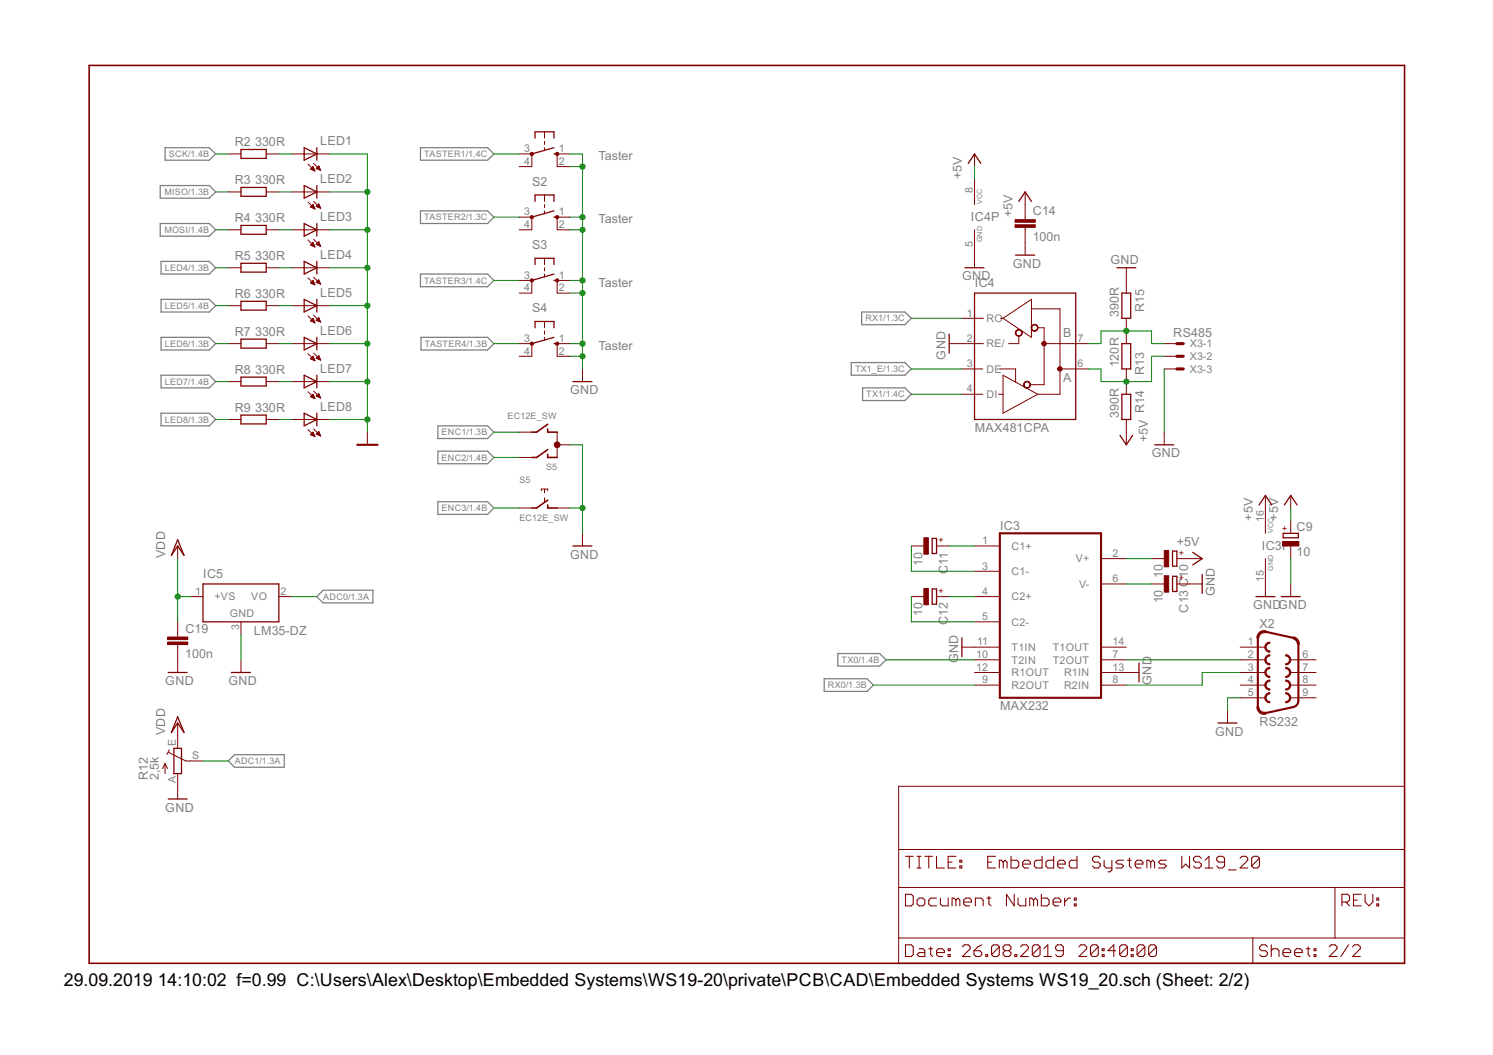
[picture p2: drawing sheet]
<svg xmlns="http://www.w3.org/2000/svg" width="297mm" height="210mm" viewBox="0 0 297 210" stroke-linecap="round" stroke-linejoin="round" font-family="sans-serif">
<g fill="none" stroke="#808080" stroke-width=".25">
<path d="M31.9 36.9h9.7l1.3 1.3-1.3 1.2h-9.7zM32.9 29.4h8.7l1.3 1.2-1.3 1.3h-8.7zM83.7 29.4h13.3l1.3 1.2-1.3 1.3h-13.3zM31.9 44.5h9.7l1.3 1.2-1.3 1.3h-9.7zM32 59.6h9.6l1.3 1.2-1.3 1.3h-9.6zM32 52h9.6l1.3 1.3-1.3 1.2h-9.6zM83.7 42h13.3l1.3 1.2-1.3 1.3h-13.3zM83.7 54.5h13.3l1.3 1.3-1.3 1.2h-13.3zM32 67.1h9.6l1.3 1.3-1.3 1.2h-9.6zM32 74.7h9.6l1.3 1.2-1.3 1.3h-9.6zM83.8 67.1h13.2l1.3 1.3-1.3 1.2h-13.2zM169.4 72.1h10.6l1.3 1.3-1.3 1.3h-10.6z"/>
<path d="M171.4 62.1h8.6l1.3 1.2-1.3 1.3h-8.6zM171.6 77.2h8.4l1.3 1.2-1.3 1.3h-8.4zM32 82.2h9.6l1.3 1.3-1.3 1.2h-9.6zM87.1 84.7h9.9l1.3 1.3-1.3 1.2h-9.9zM87.1 89.8h9.9l1.3 1.2-1.3 1.3h-9.9zM87.1 99.8h9.9l1.3 1.3-1.3 1.2h-9.9zM64.3 117.4h9.9v2.6h-9.9l-1.3-1.3zM164 135h8.5l1.3 1.3-1.3 1.3h-8.5zM166.7 130h8.3l1.3 1.3-1.3 1.2h-8.3zM45.4 151.4l1.3-1.2h9.9v2.5h-9.9z"/>
</g>
<path d="M17.7 13h261.7v178.7h-261.7zM109 89.5l-2.2 1.5h-1M109 90.4v.6h1.8M109 85.3v.7h1.8M109 84.4l-2.2 1.6h-1M109 99.5l-2.2 1.6h-1M109 100.5v.6h1.8" fill="none" stroke="#800000" stroke-width=".32"/>
<g fill="none" stroke="#800000" stroke-width=".2">
<path d="M45.4 30.6h2.5M45.4 38.2h2.5M53 30.6h2.5M53 38.2h2.5M58 30.6h7.6M58 38.2h7.6M61.3 32.6l1.4 1.4M61.8 33.6h.7M61.9 33.7h.6M62 33.4h.4M62.1 33.3h.3M62.1 33.8h.5"/>
<path d="M62.2 33.2h.1M62.3 33.1l.4 .9-.9-.3zM62.4 32.5l1.4 1.4M62.4 33.9h.2M63 33.4h.6M63 33.6h.6M63.1 33.3h.4M63.2 33.2h.3M63.3 33.7h.4M63.3 33.1h.1M63.4 33l.4 .9-.9-.4zM63.6 33.8h.2"/>
<path d="M103.3 30.6h2.5v2.5h-2.5M108.3 26.2v1.3M108.3 28.1v.6M108.3 29.4v.6M108.3 38.8v1.3M113.4 30.6h-2.6v2.5h2.6M193.9 30.6v2.5M193.9 35.7v5M204 38.2v5.5M45.4 45.7h2.5M45.4 53.3h2.5M53 45.7h2.5"/>
<path d="M53 53.3h2.5M58 45.7h7.6M58 53.3h7.6M61.3 40.2l1.4 1.4M61.3 47.7l1.4 1.4M61.3 55.3l1.4 1.4M61.8 41.2h.7M61.8 56.3l.5-.5 .4 .9zM61.8 48.7h.7M61.8 56.2h.7M61.9 41.1h.5M61.9 56.3h.6"/>
<path d="M61.9 48.6h.5M62 56.1h.4M62 48.8h.5M62 41h.4M62 48.5h.4M62.1 41.3h.4M62.1 56h.3M62.1 40.9h.2M62.2 48.3h.1M62.2 56.5h.4M62.2 55.9h.1M62.3 40.7h.1"/>
<path d="M62.3 49h.3M62.3 40.7l.4 .9-.9-.4zM62.3 48.2l.4 .9-.9-.4zM62.3 41.4h.3M62.4 40.1l1.4 1.3M62.4 47.6l1.4 1.4M62.4 55.2l1.4 1.3M62.4 56.6h.2M62.5 49.1h.1M62.6 41.6h.1M62.9 41.1l.9 .3M62.9 56.2l.5-.5 .4 .8z"/>
<path d="M62.9 41.1h.7M62.9 48.6h.7M63 56.1h.6M63 41h.6M63 56.2h.6M63.1 48.5h.5M63.1 56h.4M63.1 48.7h.6M63.1 40.9h.4M63.2 48.3h.3M63.2 55.9h.3M63.2 41.2h.5"/>
<path d="M63.2 40.7h.3M63.3 48.2h.2M63.3 56.3h.4M63.3 55.8h.1M63.4 40.6h.1M63.4 40.6l-.5 .5M63.4 40.6l.4 .8M63.4 48.8h.3M63.4 48.1l-.5 .5 .9 .4M63.4 48.1l.4 .9M63.4 48.1h.1M63.5 41.3h.2"/>
<path d="M63.6 56.5h.2M63.7 49h.1M63.8 41.4h.1M103.3 43.2h2.5v2.5h-2.5M103.3 55.8h2.5v2.5h-2.5M108.3 40.7v.6M108.3 42v.6M108.3 51.4v1.2M108.3 53.3v.6M108.3 54.5v.7M113.4 43.2h-2.6v2.5h2.6M113.4 55.8h-2.6v2.5h2.6"/>
<path d="M193.9 45.7v7.6M204 45.2v5.6M224.1 53.3v5M45.4 60.8h2.5M45.4 68.4h2.5M45.4 75.9h2.5M53 60.8h2.5M53 68.4h2.5M53 75.9h2.5M58 60.8h7.6M58 68.4h7.6M58 75.9h7.6"/>
<path d="M61.3 62.8l1.4 1.4M61.3 70.4l1.4 1.4M61.3 77.9l1.4 1.4M61.8 78.9l.5-.5 .4 .9zM61.8 63.9h.7M61.8 71.4h.7M61.8 78.9h.7M61.9 63.7h.5M61.9 71.2h.5M61.9 79h.6M62 78.8h.4M62 63.6h.4"/>
<path d="M62 71.5h.5M62 71.1h.4M62.1 64h.4M62.1 78.6h.3M62.1 63.5h.3M62.2 71h.1M62.2 79.1h.4M62.2 78.5h.1M62.2 63.4h.1M62.3 63.3l.4 .9-.9-.4zM62.3 70.9l-.5 .5 .9 .4M62.3 70.9l.4 .9"/>
<path d="M62.3 71.6h.3M62.3 70.9h.1M62.4 64.1h.2M62.4 62.7l1.4 1.4M62.4 70.3l1.4 1.3M62.4 77.8l1.4 1.4M62.5 79.2h.1M62.5 71.7h.1M62.6 64.2h.1M62.9 78.8l.5-.5 .4 .9zM62.9 71.2h.7M62.9 63.7h.7"/>
<path d="M63 78.8h.6M63 63.6h.6M63 71.1h.6M63.1 78.9h.5M63.1 78.6h.4M63.1 63.5h.4M63.1 71.4h.6M63.2 71h.3M63.2 78.5h.3M63.2 63.9h.5M63.2 63.4h.3M63.3 70.9h.2"/>
<path d="M63.3 79h.4M63.3 78.4h.2M63.4 63.3h.1M63.4 70.8h.1M63.4 63.2l.4 .9-.9-.4zM63.4 71.5h.3M63.4 70.8l-.5 .5 .9 .3M63.4 70.8l.4 .8M63.5 64h.2M63.6 79.1h.2M63.7 71.6h.1M103.3 68.4h2.5v2.5h-2.5"/>
<path d="M108.3 64v1.2M108.3 65.8v.7M108.3 67.1v.6M113.4 68.4h-2.6v2.5h2.6M115.9 73.4v2.5M188.8 68.4h6.8M191.4 73.4h4.1M191.4 78.4h4.1M191.4 63.3h4.2M198.7 78.4h.9M198.9 73.4h3.2v2.7M199.1 63.3h.5"/>
<path d="M199.6 63.3l5.6-3.7v7.5zM199.6 74.7l6.9 3.7-6.9 3.8zM202.7 66.9v1.5h-2M205.2 61.4h5.7v17h-4.4M206.5 65.2h1.2v11.3h-2.7M207.7 68.4h8.8M210.9 73.4h5.6M224.1 63.3v5.1M224.1 73.4v5M231.6 68.4h2.5M231.6 70.9h2.5M231.6 73.4h2.5"/>
<path d="M45.4 83.5h2.5M53 83.5h2.5M58 83.5h7.6M61.3 85.5l1.4 1.4M61.8 86.5h.7M61.9 86.4h.5M62 86.3h.4M62.1 86.6h.4M62.1 86.1h.3M62.2 86h.1M62.3 86l-.5 .5 .9 .4M62.3 86l.4 .9"/>
<path d="M62.4 86.7h.2M62.4 85.3l1.4 1.4M62.9 86.4l.5-.5 .4 .8zM63 86.4h.6M63 86.3h.6M63.1 86.1h.4M63.2 86.5h.5M63.2 86h.3M63.4 85.9h.1M63.5 86.6h.2M73.1 86v2.5M103.3 86h2.5"/>
<path d="M103.3 91h2.5M107.7 97.6v-.3h1.3v.3M108.3 97.3v.8M108.3 99.1v.7M110.8 86v5M110.8 88.5h2.6M224.1 83.5v5M231.6 86v2.5M251.8 98.6v7.5M256.8 98.6v2.5M35.3 108.6v2.5M37.9 118.7h2.5"/>
<path d="M55.5 118.7h2.5M103.3 101.1h2.5M110.8 101.1h2.6M115.9 106.1v2.5M181.3 118.7h2.5M181.3 108.6h2.5M186.3 118.7h2.5M186.3 108.6h2.5M193.9 118.7h5M193.9 108.6h5M193.9 113.7h5M219.1 116.2h5"/>
<path d="M219.1 111.1h5M229.1 116.2h2.5M229.1 111.1h2.5M234.1 116.2h5.1M234.1 111.1h5.1M251.8 111.1v7.6M256.8 103.6v2.5M256.8 108.6v2.5M256.8 116.2v2.5M35.3 123.7v3M35.3 128.2v5.6M47.9 123.7v2.5"/>
<path d="M47.9 131.3v2.5M191.4 128.8h7.5M193.9 131.3h5M193.9 133.8h5M193.9 136.3h5M193.9 123.7h5M219.1 128.8h5M219.1 131.3h5M219.1 133.8h7.5M219.1 136.3h5M246.7 128.8h5.1M246.7 131.3h5.1"/>
<path d="M246.7 133.8h5.1M246.7 136.3h5.1M246.7 138.8h5.1M256.8 131.3h5M256.8 133.8h5M256.8 136.3h5M256.8 138.8h5M32.8 151.9v2M32.8 151.9l-.5 1M32.8 151.9l.5 1M33.5 149.7l3.5 1.7h3.4M33.7 149.2l-.5 .9"/>
<path d="M35.3 143.8v5.1M35.3 153.9v5.1M178.8 156.4h100.6v35.3h-100.6zM244.2 141.3v2.5M178.8 176.6h100.6M178.8 169h100.6M265.6 176.6v10M178.8 186.6h100.6M249.3 186.6v5.1"/>
</g>
<g fill="none" stroke="#800000" stroke-width=".21">
<path d="M180.1 177.9h1.2l.4 .4v1.6l-.4 .3h-1.2zM180.1 170.4h1.6M180.9 170.4v2.3M182.5 179.1l.4-.4h.7l.4 .4v.8l-.4 .3h-.7l-.4-.3zM182.5 170.4h.7M182.5 172.7h.7M182.9 170.4v2.3M184 170.4h1.5M184.8 170.4v2.3M186.3 170.4v2.3h1.6M186.3 178.7h-1.1l-.4 .4v.8l.4 .3h1.1M187.1 178.7v1.2l.4 .3h1.1v-1.5"/>
<path d="M188.6 171.5h.8M190.2 170.4h-1.6v2.3h1.6M190.2 179.1l-.4-.4h-.4v1.5M190.2 179.1l.4-.4 .4 .4v1.1M190.2 179.1v1.1M191 172.3h.3v.4h-.3zM191 171.2h.3v.3h-.3zM191.7 179.5h1.6v-.4l-.4-.4h-.8l-.4 .4v.8l.4 .3h.8M196.4 178.7h.7M196.5 171.5h.8M196.7 178.3v1.6l.4 .3M198.1 170.4h-1.6v2.3h1.6"/>
<path d="M199.6 171.5l-.4-.3h-.4v1.5M199.6 171.5v1.2M199.6 171.5l.4-.3 .4 .3v1.2M201.1 170.4v2.3h1.2l.4-.4v-.8l-.4-.3h-1.2M201.8 177.9v2.3l-1.6-2.3v2.3M202.5 178.7v1.2l.4 .3h1.2v-1.5M203.5 171.9h1.5v-.4l-.4-.3h-.8l-.3 .3v.8l.3 .4h.8M205.6 179.1l-.3-.4h-.4v1.5M205.6 179.1v1.1M205.6 179.1l.4-.4 .4 .4v1.1M207.2 177.9v2.3h1.1l.4-.3v-.8l-.4-.4h-1.1M207.3 170.4v2.3h-1.1l-.4-.4v-.8l.4-.3h1.1"/>
<path d="M209.5 179.5h1.6v-.4l-.4-.4h-.8l-.4 .4v.8l.4 .3h.8M209.6 170.4v2.3h-1.1l-.4-.4v-.8l.4-.3h1.1M210.4 171.9h1.5v-.4l-.3-.3h-.8l-.4 .3v.8l.4 .4h.8M211.8 178.7v1.5M213 178.7h-.4l-.8 .8M213.7 179.9h.4v.3h-.4zM213.7 178.7h.4v.4h-.4zM214.3 170.4v2.3h-1.2l-.4-.4v-.8l.4-.3h1.2M218.9 170.8l-.4-.4h-.8l-.3 .4v.4l.3 .3h.8l.4 .4v.4l-.4 .4h-.8l-.3-.4M219.7 171.2v1.1l.4 .4h1.1M221.2 171.2v1.9l-.4 .4h-.3M223.5 171.2h-1.1l-.4 .3 .4 .4h.8l.3 .4-.3 .4h-1.2"/>
<path d="M224.3 171.2h.8M224.7 170.8v1.5l.4 .4M225.8 171.9h1.6v-.4l-.4-.3h-.7l-.5 .3v.8l.5 .4h.7M228.9 171.5l-.3-.3h-.4v1.5M228.9 171.5v1.2M228.9 171.5l.4-.3 .4 .3v1.2M232 171.2h-1.1l-.4 .3 .4 .4h.7l.4 .4-.4 .4h-1.1M235.1 170.4v2.3l.8-.8 .8 .8v-2.3M239 170.8l-.4-.4h-.8l-.4 .4v.4l.4 .3h.8l.4 .4v.4l-.4 .4h-.8l-.4-.4M239.8 172.7h1.5M239.8 171.2l.7-.8v2.3M243.6 171.5h-1.1l-.4-.3v-.4l.4-.4h.7l.4 .4v1.5l-.4 .4h-.7l-.4-.4"/>
<path d="M244.4 173.1h1.5M246.7 170.8l.4-.4h.8l.3 .4v.4l-1.5 1.5h1.5M250.6 170.8l-.4-.4h-.8l-.4 .4v1.5M250.6 170.8v1.5l-.4 .4h-.8l-.4-.4M250.6 170.8l-1.6 1.5M267 179.5h1.1l.4-.4v-.8l-.4-.4h-1.1v2.3M267.7 179.5l.8 .7M269.3 179.1h.7M270.8 177.9h-1.5v2.3h1.5M271.6 177.9v1.6l.8 .7 .7-.7v-1.6M273.9 179.9h.4v.3h-.4zM273.9 178.7h.4v.4h-.4z"/>
<path d="M180.1 188h1.2l.4 .4v1.5l-.4 .4h-1.2zM182.9 188.8h.7l.4 .3v1.2h-1.1l-.4-.4 .4-.4h1.1M184.8 188.8h.7M185.2 188.4v1.5l.3 .4M186.3 189.5h1.6v-.4l-.4-.3h-.8l-.4 .3v.8l.4 .4h.8M188.6 189.9h.4v.4h-.4zM188.6 188.8h.4v.3h-.4zM191.5 188.4l.4-.4h.7l.4 .4v.4l-1.5 1.5h1.5M193.8 189.1h1.1l.4 .4v.4l-.4 .4h-.7l-.4-.4zM194.1 180.2v-1.5h1.1l.4 .4v1.1M195.3 188l-.7 .4-.8 .7M196.1 189.9h.4v.4h-.4z"/>
<path d="M198.8 188.4v1.5l-.4 .4h-.7l-.4-.4M198.8 188.4l-.4-.4h-.7l-.4 .4v1.5M198.8 188.4l-1.5 1.5M200 189.1l-.4 .4v.4l.4 .4h.7l.4-.4v-.4l-.4-.4M200 189.1l-.4-.3v-.4l.4-.4h.7l.4 .4v.4l-.4 .3M200 189.1h.7M201.9 189.9h.4v.4h-.4zM203.1 188.4l.4-.4h.7l.4 .4v.4l-1.5 1.5h1.5M206.9 188.4v1.5l-.4 .4h-.7l-.4-.4M206.9 188.4l-.4-.4h-.7l-.4 .4v1.5M206.9 188.4l-1.5 1.5M207.7 190.3h1.5"/>
<path d="M207.7 188.8l.8-.8v2.3M211.6 189.1h-1.2l-.4-.3v-.4l.4-.4h.8l.4 .4v1.5l-.4 .4h-.8l-.4-.4M214.7 188.4l.3-.4h.8l.4 .4v.4l-1.5 1.5h1.5M218.5 188.4v1.5l-.4 .4h-.8l-.3-.4M218.5 188.4l-.4-.4h-.8l-.3 .4v1.5M218.5 188.4l-1.5 1.5M219.3 189.9h.4v.4h-.4zM219.3 188.8h.4v.3h-.4zM222 189.1h-1.6l1.2-1.1v2.3M224.3 188.4v1.5l-.4 .4h-.8l-.3-.4M224.3 188.4l-.4-.4h-.8l-.3 .4v1.5M224.3 188.4l-1.5 1.5"/>
<path d="M225.1 189.9h.3v.4h-.3zM225.1 188.8h.3v.3h-.3zM227.8 188.4v1.5l-.4 .4h-.8l-.4-.4M227.8 188.4l-.4-.4h-.8l-.4 .4v1.5M227.8 188.4l-1.6 1.5M230.1 188.4v1.5l-.4 .4h-.8l-.4-.4M230.1 188.4l-.4-.4h-.8l-.4 .4v1.5M230.1 188.4l-1.6 1.5M252.2 188.4l-.4-.4h-.8l-.4 .4v.4l.4 .3h.8l.4 .4v.4l-.4 .4h-.8l-.4-.4M252.9 189.1l.4-.3h.8l.4 .3v1.2M252.9 188v2.3M255.2 189.5h1.6v-.4l-.4-.3h-.8l-.4 .3v.8l.4 .4h.8"/>
<path d="M257.6 189.5h1.5v-.4l-.4-.3h-.8l-.3 .3v.8l.3 .4h.8M259.9 188.8h.7M260.3 188.4v1.5l.3 .4M261.4 189.9h.4v.4h-.4zM261.4 188.8h.4v.3h-.4zM264.5 188.4l.3-.4h.8l.4 .4v.4l-1.5 1.5h1.5M268.3 188l-1.5 2.3M269.1 188.4l.4-.4h.7l.4 .4v.4l-1.5 1.5h1.5"/>
</g>
<path d="M71.1 88.5h4M198.9 106.1h20.2v32.7h-20.2zM250.3 126.9v13.8M251.8 125.7l5.5 1.2M258.3 128.1v11.3l-.1 .6-.4 .4-.5 .3-5.5 1.2" fill="none" stroke="#800000" stroke-width=".42"/>
<g fill="none" stroke="#800000" stroke-width=".25">
<path d="M47.9 29.7h5.1v1.8h-5.1zM47.9 37.3h5.1v1.8h-5.1zM60.5 29.4l2.5 1.2-2.5 1.3zM60.5 36.9l2.5 1.3-2.5 1.2zM63 29.4v2.5M63 36.9v2.5M106.4 27.5v-1.3h3.8v1.3M110.2 30.6h.6M110.2 29.4l-4.4 1.2M192.6 32.5l1.3-1.9 1.2 1.9M47.9 44.9h5.1v1.7h-5.1zM47.9 52.4h5.1v1.7h-5.1z"/>
<path d="M47.9 59.9h5.1v1.8h-5.1zM60.5 44.5l2.5 1.2-2.5 1.3zM60.5 52l2.5 1.3-2.5 1.2zM60.5 59.6l2.5 1.2-2.5 1.3zM63 44.5v2.5M63 52v2.5M63 59.6v2.5M106.4 40.1v-1.3h3.8v1.3M106.4 52.6v-1.2h3.8v1.2M110.2 43.2h.6M110.2 42l-4.4 1.2M110.2 55.8h.6"/>
<path d="M110.2 54.5l-4.4 1.3M192 53.3h3.8M193.9 58.3h20.1v25.2h-20.1zM202.1 50.8h3.7M202.7 40.1l1.3-1.9 1.2 1.9M222.2 53.3h3.8M223.2 58.3h1.8v5h-1.8zM47.9 67.5h5.1v1.8h-5.1zM47.9 75h5.1v1.8h-5.1zM60.5 67.1l2.5 1.3-2.5 1.2zM60.5 74.7l2.5 1.2-2.5 1.3zM63 67.1v2.5"/>
<path d="M63 74.7v2.5M106.4 65.2v-1.2h3.8v1.2M110.2 68.4h.6M110.2 67.1l-4.4 1.3M114 75.9h3.8M188.8 66.5v3.8M223.2 68.4h1.8v5h-1.8zM223.2 78.4h1.8v5.1h-1.8zM47.9 82.6h5.1v1.7h-5.1zM60.5 82.2l2.5 1.3-2.5 1.2zM63 82.2v2.5M222.8 86.6l1.3 1.9 1.2-1.9"/>
<path d="M229.7 88.5h3.8M35.3 107.4l1.3 3.1-1.3-1.9-1.2 1.9zM40.4 116.2h15.1v7.5h-15.1zM114 108.6h3.8M185.5 107.1h.8v3h-.8zM185.5 117.2h.8v3h-.8zM233.3 109.6h.8v3h-.8zM233.3 114.7h.8v3h-.8zM237.3 109.9l1.9 1.2-1.9 1.3M239.2 114.3v3.8M249.9 118.7h3.8M250.5 100.5l1.3-1.9 1.2 1.9"/>
<path d="M254.9 118.7h3.8M255.3 106.1h3v.9h-3zM255.5 100.5l1.3-1.9 1.3 1.9M33.5 133.8h3.7M46 133.8h3.8M191.4 126.9v3.7M226.6 131.9v3.8M33.5 159h3.7M34.6 148.9h1.5v5h-1.5zM35.3 142.6l1.3 3.2-1.3-2-1.2 2zM242.3 143.8h3.8"/>
</g>
<g fill="#800000" stroke="#800000" stroke-width=".2">
<path d="M33.3 127.7h4.1v.5h-4.1z"/>
<path d="M33.3 126.7h4.1v.6h-4.1z"/>
<path d="M231.6 109.5h.9v3.3h-.9z"/>
<path d="M183.8 107h.9v3.3h-.9z"/>
<path d="M183.8 117.1h.9v3.2h-.9z"/>
<path d="M231.6 114.6h.9v3.2h-.9z"/>
<path d="M255.2 107.7h3.2v.9h-3.2z"/>
<path d="M202 44.7h4v.5h-4z"/>
<path d="M202 43.7h4v.5h-4z"/>
</g>
<g fill="#800000" stroke="#800000" stroke-width=".2">
<path d="M252 130.5l.5-.2h.1v.2a.76 .76 0 0 0-.7 .8 .76 .76 0 0 0 .7 .7v.3a1.01 1.01 0 0 1-.9-.7 1.01 1.01 0 0 1 .3-1.1z" fill-rule="evenodd"/>
<path d="M255.8 130.3a1.02 1.02 0 0 1 1 1 1.02 1.02 0 0 1-1 1v-.3a.76 .76 0 0 0 .7-.7 .76 .76 0 0 0-.7-.8z" fill-rule="evenodd"/>
<path d="M252 128l.5-.2h.1v.2a.76 .76 0 0 0-.7 .8 .76 .76 0 0 0 .7 .7v.3a1.01 1.01 0 0 1-.9-.7 1.01 1.01 0 0 1 .3-1.1z" fill-rule="evenodd"/>
<path d="M255.8 135.3a1.01 1.01 0 0 1 1 1 1.01 1.01 0 0 1-1 1v-.2a.75 .75 0 0 0 .7-.8 .75 .75 0 0 0-.7-.7z" fill-rule="evenodd"/>
<path d="M252 133l.5-.2h.1v.2a.76 .76 0 0 0-.7 .8 .76 .76 0 0 0 .7 .8v.2a.99 .99 0 0 1-.9-.7 .99 .99 0 0 1 .3-1.1z" fill-rule="evenodd"/>
<path d="M255.8 132.8a1.01 1.01 0 0 1 1 1 1.01 1.01 0 0 1-1 1v-.2a.76 .76 0 0 0 .7-.8 .76 .76 0 0 0-.7-.8z" fill-rule="evenodd"/>
<path d="M252 135.5l.6-.2v.3a.75 .75 0 0 0-.7 .7 .75 .75 0 0 0 .7 .8v.2a1.01 1.01 0 0 1-.9-.6 1.01 1.01 0 0 1 .3-1.2z" fill-rule="evenodd"/>
<path d="M255.8 137.8a1.01 1.01 0 0 1 1 1 1.01 1.01 0 0 1-1 1v-.2a.75 .75 0 0 0 .7-.8 .75 .75 0 0 0-.7-.7z" fill-rule="evenodd"/>
<path d="M252 138l.6-.2v.3a.75 .75 0 0 0-.7 .7 .75 .75 0 0 0 .7 .8v.2a1.01 1.01 0 0 1-.9-.6 1.01 1.01 0 0 1 .3-1.2z" fill-rule="evenodd"/>
<path d="M250.5 125.9l.5-.4h.8l-.1 .4-.7 .1-.4 .4-.1 .5h-.4v-.5z" fill-rule="evenodd"/>
<path d="M257.4 126.7h.1a1.43 1.43 0 0 1 1 1.4h-.4a1.05 1.05 0 0 0-.8-1z" fill-rule="evenodd"/>
<path d="M250.1 140.7h.4l.1 .5 .4 .4 .7 .1 .1 .4a1.43 1.43 0 0 1-1.7-1.4z" fill-rule="evenodd"/>
<path d="M202.2 65.8a.7 .7 0 0 1 1.1 .1 .7 .7 0 0 1-.4 1 .7 .7 0 0 1-.9-.7h.1a.56 .56 0 0 1 .8-.5 .56 .56 0 0 1 .2 .9 .56 .56 0 0 1-.9-.2l-.2-.2z" fill-rule="evenodd"/>
<path d="M205.3 64.8a.69 .69 0 0 1 1.1 .1 .69 .69 0 0 1-.4 1 .69 .69 0 0 1-.9-.7h.2a.57 .57 0 0 1 .8-.5 .57 .57 0 0 1 .1 .9 .57 .57 0 0 1-.9-.2l-.2-.2z" fill-rule="evenodd"/>
<path d="M203.8 76.1a.69 .69 0 0 1 1.1 0 .69 .69 0 0 1-.3 1.1 .69 .69 0 0 1-1-.7h.2a.58 .58 0 0 1 .8-.4 .58 .58 0 0 1 .1 .9 .58 .58 0 0 1-.9-.2v-.3h-.2z" fill-rule="evenodd"/>
<path d="M207.3 68.1a.45 .45 0 0 1 .7-.1 .45 .45 0 0 1-.1 .7 .45 .45 0 0 1-.6-.3h.5h-.5z" fill-rule="evenodd"/>
<path d="M210.5 73.2a.46 .46 0 0 1 .7-.1 .46 .46 0 0 1-.2 .7 .46 .46 0 0 1-.6-.4h.5h-.5z" fill-rule="evenodd"/>
<circle cx="105.8" cy="30.6" r=".33"/>
<circle cx="110.8" cy="30.6" r=".33"/>
<circle cx="105.8" cy="43.2" r=".32"/>
<circle cx="110.8" cy="43.2" r=".33"/>
<circle cx="105.8" cy="55.8" r=".33"/>
<circle cx="110.8" cy="55.8" r=".33"/>
<circle cx="105.8" cy="68.4" r=".32"/>
<circle cx="110.8" cy="68.4" r=".33"/>
<circle cx="110.8" cy="88.5" r=".57"/>
</g>
<path d="M234.1 68.4h1.3M234.1 70.9h1.3M234.1 73.4h1.3" fill="none" stroke="#800000" stroke-width=".61"/>
<g fill="none" stroke="#008000" stroke-width=".2">
<path d="M42.9 30.6h2.5M42.9 38.2h2.5M55.5 30.6h2.5M55.5 38.2h2.5M65.6 30.6h7.5v55.4M65.6 38.2h7.5M98.3 30.6h5M113.4 30.6h2.5v42.8M113.4 33.1h2.5M193.9 33.1v2.6M42.9 45.7h2.5M42.9 53.3h2.5"/>
<path d="M55.5 45.7h2.5M55.5 53.3h2.5M65.6 45.7h7.5M65.6 53.3h7.5M98.3 55.8h5M98.3 43.2h5M113.4 45.7h2.5M113.4 58.3h2.5M113.4 55.8h2.5M113.4 43.2h2.5M42.9 60.8h2.5M42.9 68.4h2.5"/>
<path d="M42.9 75.9h2.5M55.5 60.8h2.5M55.5 68.4h2.5M55.5 75.9h2.5M65.6 60.8h7.5M65.6 68.4h7.5M65.6 75.9h7.5M98.3 68.4h5M113.4 68.4h2.5M113.4 70.9h2.5M181.3 73.4h10.1M181.3 63.3h10.1"/>
<path d="M181.3 78.4h10.1M216.5 68.4h2.6v-2.6h10v2.6h2.5M231.6 70.9h-2.5v5h-10v-2.5h-2.6M231.6 73.4v12.6M42.9 83.5h2.5M55.5 83.5h2.5M65.6 83.5h7.5M98.3 86h5M98.3 91h5M113.4 88.5h2.5v17.6M35.3 118.7h2.6M35.3 111.1v12.6"/>
<path d="M58 118.7h5M98.3 101.1h5M113.4 101.1h2.5M181.3 108.6v5.1h12.6M181.3 118.7v5h12.6M188.8 118.7h5.1M188.8 108.6h5.1M224.1 111.1h5M224.1 116.2h5M256.8 101.1v2.5M256.8 111.1v5.1M47.9 126.2v5.1"/>
<path d="M173.8 136.3h20.1M176.3 131.3h17.6M224.1 131.3h22.6M246.7 138.8h-2.5v2.5M246.7 133.8h-7.5v2.5h-15.1M40.4 151.4h5"/>
</g>
<g fill="#008000" stroke="#008000" stroke-width=".2">
<circle cx="73.1" cy="38.2" r=".51"/>
<circle cx="73.1" cy="45.7" r=".51"/>
<circle cx="73.1" cy="53.3" r=".51"/>
<circle cx="73.1" cy="60.8" r=".51"/>
<circle cx="73.1" cy="68.4" r=".51"/>
<circle cx="73.1" cy="75.9" r=".51"/>
<circle cx="73.1" cy="83.5" r=".51"/>
<circle cx="115.9" cy="70.9" r=".51"/>
<circle cx="115.9" cy="68.4" r=".51"/>
<circle cx="115.9" cy="58.3" r=".51"/>
<circle cx="115.9" cy="55.8" r=".51"/>
<circle cx="115.9" cy="45.7" r=".51"/>
<circle cx="115.9" cy="33.1" r=".51"/>
<circle cx="115.9" cy="43.2" r=".51"/>
<circle cx="115.9" cy="101.1" r=".51"/>
<circle cx="35.3" cy="118.7" r=".51"/>
<circle cx="224.1" cy="75.9" r=".51"/>
<circle cx="224.1" cy="65.8" r=".51"/>
</g>
<g font-size="4">
<text x="12.7" y="196.2">29.09.2019</text>
<text x="31.4" y="196.2">14:10:02 f=0.99 C:\Users\Alex\Desktop\Embedded Systems\WS19-20\private\PCB\CAD\Embedded Systems WS19_20.sch (Sheet: 2/2)</text>
</g>
<g font-size="2.8" fill="#808080">
<text x="46.7" y="29.1">R2</text>
<text x="50.8" y="29.1">330R</text>
<text x="63.7" y="28.9">LED1</text>
<text x="119.1" y="31.9">Taster</text>
<text x="191.4" y="35.7" transform="rotate(-90 191.4 35.7)">+5V</text>
<text x="46.7" y="36.7">R3</text>
<text x="50.8" y="36.7">330R</text>
<text x="63.7" y="36.4">LED2</text>
<text x="105.9" y="36.9">S2</text>
<text x="46.7" y="44.2">R4</text>
<text x="50.8" y="44.2">330R</text>
<text x="63.7" y="44">LED3</text>
<text x="119.1" y="44.5">Taster</text>
<text x="193.2" y="44">IC4P</text>
<text x="201.4" y="43.2" transform="rotate(-90 201.4 43.2)">+5V</text>
<text x="205.5" y="47.9">100n</text>
<text x="205.5" y="42.8">C14</text>
<text x="46.7" y="51.8">R5</text>
<text x="50.8" y="51.8">330R</text>
<text x="63.7" y="51.5">LED4</text>
<text x="105.9" y="49.5">S3</text>
<text x="201.5" y="53.3">GND</text>
<text x="220.9" y="52.5">GND</text>
<text x="46.7" y="59.3">R6</text>
<text x="50.8" y="59.3">330R</text>
<text x="63.7" y="59.1">LED5</text>
<text x="119.1" y="57">Taster</text>
<text x="191.4" y="55.8">GND</text>
<text x="193.9" y="57">IC4</text>
<text x="105.9" y="62.1">S4</text>
<text x="222.6" y="63" transform="rotate(-90 222.6 63)">390R</text>
<text x="227.6" y="62" transform="rotate(-90 227.6 62)">R15</text>
<text x="46.7" y="66.9">R7</text>
<text x="50.8" y="66.9">330R</text>
<text x="63.7" y="66.6">LED6</text>
<text x="119.1" y="69.6">Taster</text>
<text x="188.1" y="71.5" transform="rotate(-90 188.1 71.5)">GND</text>
<text x="211.5" y="67.1">B</text>
<text x="233.4" y="67">RS485</text>
<text x="46.7" y="74.4">R8</text>
<text x="50.8" y="74.4">330R</text>
<text x="63.7" y="74.2">LED7</text>
<text x="211.5" y="75.9">A</text>
<text x="222.6" y="73.1" transform="rotate(-90 222.6 73.1)">120R</text>
<text x="227.6" y="74.6" transform="rotate(-90 227.6 74.6)">R13</text>
<text x="46.7" y="82">R9</text>
<text x="50.8" y="82">330R</text>
<text x="63.7" y="81.7">LED8</text>
<text x="113.4" y="78.4">GND</text>
<text x="222.6" y="83.2" transform="rotate(-90 222.6 83.2)">390R</text>
<text x="227.6" y="82.2" transform="rotate(-90 227.6 82.2)">R14</text>
<text x="193.9" y="86">MAX481CPA</text>
<text x="228.4" y="88" transform="rotate(-90 228.4 88)">+5V</text>
<text x="229.2" y="91">GND</text>
<text x="199" y="105.5">IC3</text>
<text x="249.2" y="103.6" transform="rotate(-90 249.2 103.6)">+5V</text>
<text x="254.3" y="103.6" transform="rotate(-90 254.3 103.6)">+5V</text>
<text x="258" y="105.6">C9</text>
<text x="32.8" y="111.1" transform="rotate(-90 32.8 111.1)">VDD</text>
<text x="113.4" y="111.1">GND</text>
<text x="183.5" y="112.5" transform="rotate(-90 183.5 112.5)">10</text>
<text x="234.2" y="108.6">+5V</text>
<text x="251.1" y="109.4">IC3P</text>
<text x="257.9" y="110.7">10</text>
<text x="40.4" y="114.9">IC5</text>
<text x="188.6" y="114.1" transform="rotate(-90 188.6 114.1)">C11</text>
<text x="231.4" y="115" transform="rotate(-90 231.4 115)">10</text>
<text x="241.7" y="118.7" transform="rotate(-90 241.7 118.7)">GND</text>
<text x="36.9" y="125.9">C19</text>
<text x="183.5" y="122.6" transform="rotate(-90 183.5 122.6)">10</text>
<text x="188.6" y="124.4" transform="rotate(-90 188.6 124.4)">C12</text>
<text x="231.4" y="120.1" transform="rotate(-90 231.4 120.1)">10</text>
<text x="236.4" y="121.9" transform="rotate(-90 236.4 121.9)">C13C10</text>
<text x="249.3" y="121.2">GNDGND</text>
<text x="250.6" y="125">X2</text>
<text x="36.9" y="130.9">100n</text>
<text x="50.5" y="126.2">LM35-DZ</text>
<text x="190.6" y="131.9" transform="rotate(-90 190.6 131.9)">GND</text>
<text x="32.9" y="136.3">GND</text>
<text x="45.5" y="136.3">GND</text>
<text x="229.1" y="136.3" transform="rotate(-90 229.1 136.3)">GND</text>
<text x="199" y="141.3">MAX232</text>
<text x="32.8" y="146.3" transform="rotate(-90 32.8 146.3)">VDD</text>
<text x="241.7" y="146.4">GND</text>
<text x="250.6" y="144.5">RS232</text>
<text x="29.4" y="155.1" transform="rotate(-90 29.4 155.1)">R12</text>
<text x="31.6" y="155.2" transform="rotate(-90 31.6 155.2)">2,5k</text>
<text x="32.9" y="161.5">GND</text>
</g>
<g font-size="2.4" fill="#808080">
<text x="104.3" y="30.3">3</text>
<text x="104.3" y="32.8">4</text>
<text x="111.2" y="30.3">1</text>
<text x="111.2" y="32.8">2</text>
<text x="193.5" y="38.4" transform="rotate(-90 193.5 38.4)">8</text>
<text x="104.3" y="42.9">3</text>
<text x="104.3" y="45.4">4</text>
<text x="111.2" y="42.9">1</text>
<text x="111.2" y="45.4">2</text>
<text x="193.5" y="49.2" transform="rotate(-90 193.5 49.2)">5</text>
<text x="104.3" y="55.4">3</text>
<text x="104.3" y="58">4</text>
<text x="111.2" y="55.4">1</text>
<text x="111.2" y="58">2</text>
<text x="192.3" y="63">1</text>
<text x="196.2" y="64.1">RO</text>
<text x="104.3" y="68">3</text>
<text x="104.3" y="70.5">4</text>
<text x="111.2" y="68">1</text>
<text x="111.2" y="70.5">2</text>
<text x="192.3" y="68">2</text>
<text x="196.2" y="69.1">RE/</text>
<text x="214.4" y="68">7</text>
<text x="236.7" y="69.1">X3-1</text>
<text x="236.7" y="71.6">X3-2</text>
<text x="192.3" y="73.1">3</text>
<text x="196.2" y="74.2">DE</text>
<text x="214.4" y="73.1">6</text>
<text x="236.7" y="74.2">X3-3</text>
<text x="192.3" y="78.1">4</text>
<text x="196.2" y="79.2">DI</text>
<text x="251.4" y="103.8" transform="rotate(-90 251.4 103.8)">16</text>
<text x="195.4" y="108.3">1</text>
<text x="195.4" y="113.3">3</text>
<text x="201.3" y="109.4">C1+</text>
<text x="214" y="111.9">V+</text>
<text x="221.4" y="110.8">2</text>
<text x="38.8" y="118.3">1</text>
<text x="42.7" y="119.4">+VS</text>
<text x="50" y="119.4">VO</text>
<text x="55.8" y="118.3">2</text>
<text x="195.4" y="118.3">4</text>
<text x="201.3" y="114.4">C1-</text>
<text x="201.3" y="119.4">C2+</text>
<text x="214.7" y="116.9">V-</text>
<text x="221.4" y="115.8">6</text>
<text x="251.4" y="115.8" transform="rotate(-90 251.4 115.8)">15</text>
<text x="45.7" y="122.7">GND</text>
<text x="47.6" y="125.3" transform="rotate(-90 47.6 125.3)">3</text>
<text x="195.4" y="123.4">5</text>
<text x="201.3" y="124.5">C2-</text>
<text x="194.2" y="130.9">10</text>
<text x="194.4" y="128.4">11</text>
<text x="201.3" y="129.5">T1IN</text>
<text x="209.5" y="129.5">T1OUT</text>
<text x="221.4" y="128.4">14</text>
<text x="221.4" y="130.9">7</text>
<text x="248.3" y="128.4">1</text>
<text x="248.3" y="130.9">2</text>
<text x="259.1" y="130.9">6</text>
<text x="194.2" y="133.4">12</text>
<text x="195.4" y="136">9</text>
<text x="201.3" y="132">T2IN</text>
<text x="201.3" y="134.5">R1OUT</text>
<text x="201.3" y="137.1">R2OUT</text>
<text x="209.5" y="132">T2OUT</text>
<text x="211.7" y="134.5">R1IN</text>
<text x="211.7" y="137.1">R2IN</text>
<text x="221.4" y="133.4">13</text>
<text x="221.4" y="136">8</text>
<text x="248.3" y="133.4">3</text>
<text x="248.3" y="136">4</text>
<text x="259.1" y="133.4">7</text>
<text x="259.1" y="136">8</text>
<text x="248.3" y="138.5">5</text>
<text x="259.1" y="138.5">9</text>
<text x="35" y="148.5" transform="rotate(-90 35 148.5)">E</text>
<text x="35" y="155.7" transform="rotate(-90 35 155.7)">A</text>
<text x="38.3" y="151.1">S</text>
</g>
<g font-size="2" fill="#808080">
<text x="33.6" y="31.2">SCK/1.4B</text>
<text x="84.4" y="31.2">TASTER1/1.4C</text>
<text x="32.7" y="38.8">MISO/1.3B</text>
<text x="32.7" y="46.3">MOSI/1.4B</text>
<text x="84.4" y="43.8">TASTER2/1.3C</text>
<text x="32.8" y="53.9">LED4/1.3B</text>
<text x="84.4" y="56.4">TASTER3/1.4C</text>
<text x="32.8" y="61.4">LED5/1.4B</text>
<text x="172.2" y="64">RX1/1.3C</text>
<text x="32.8" y="69">LED6/1.3B</text>
<text x="84.5" y="69">TASTER4/1.3B</text>
<text x="32.8" y="76.5">LED7/1.4B</text>
<text x="170.1" y="74">TX1_E/1.3C</text>
<text x="101" y="83.5">EC12E_SW</text>
<text x="172.4" y="79.1">TX1/1.4C</text>
<text x="32.8" y="84.1">LED8/1.3B</text>
<text x="87.9" y="86.6">ENC1/1.3B</text>
<text x="87.9" y="91.6">ENC2/1.4B</text>
<text x="108.6" y="93.5">S5</text>
<text x="87.9" y="101.7">ENC3/1.4B</text>
<text x="103.3" y="96">S5</text>
<text x="103.3" y="103.6">EC12E_SW</text>
<text x="64.3" y="119.3">ADC0/1.3A</text>
<text x="167.4" y="131.9">TX0/1.4B</text>
<text x="164.7" y="136.9">RX0/1.3B</text>
<text x="46.7" y="152">ADC1/1.3A</text>
</g>
<g font-size="2" fill="#800000">
<text x="256.2" y="105.7" transform="rotate(-90 256.2 105.7)">+</text>
<text x="186.7" y="108.1">+</text>
<text x="234.6" y="110.6">+</text>
<text x="186.7" y="118.1">+</text>
<text x="234.6" y="115.6">+</text>
</g>
<g font-size="1.6" fill="#808080">
<text x="195.4" y="40.7" transform="rotate(-90 195.4 40.7)">VCC</text>
<text x="195.4" y="48.2" transform="rotate(-90 195.4 48.2)">GND</text>
<text x="253.3" y="106.1" transform="rotate(-90 253.3 106.1)">VCC</text>
<text x="253.3" y="113.6" transform="rotate(-90 253.3 113.6)">GND</text>
</g>
</svg>
